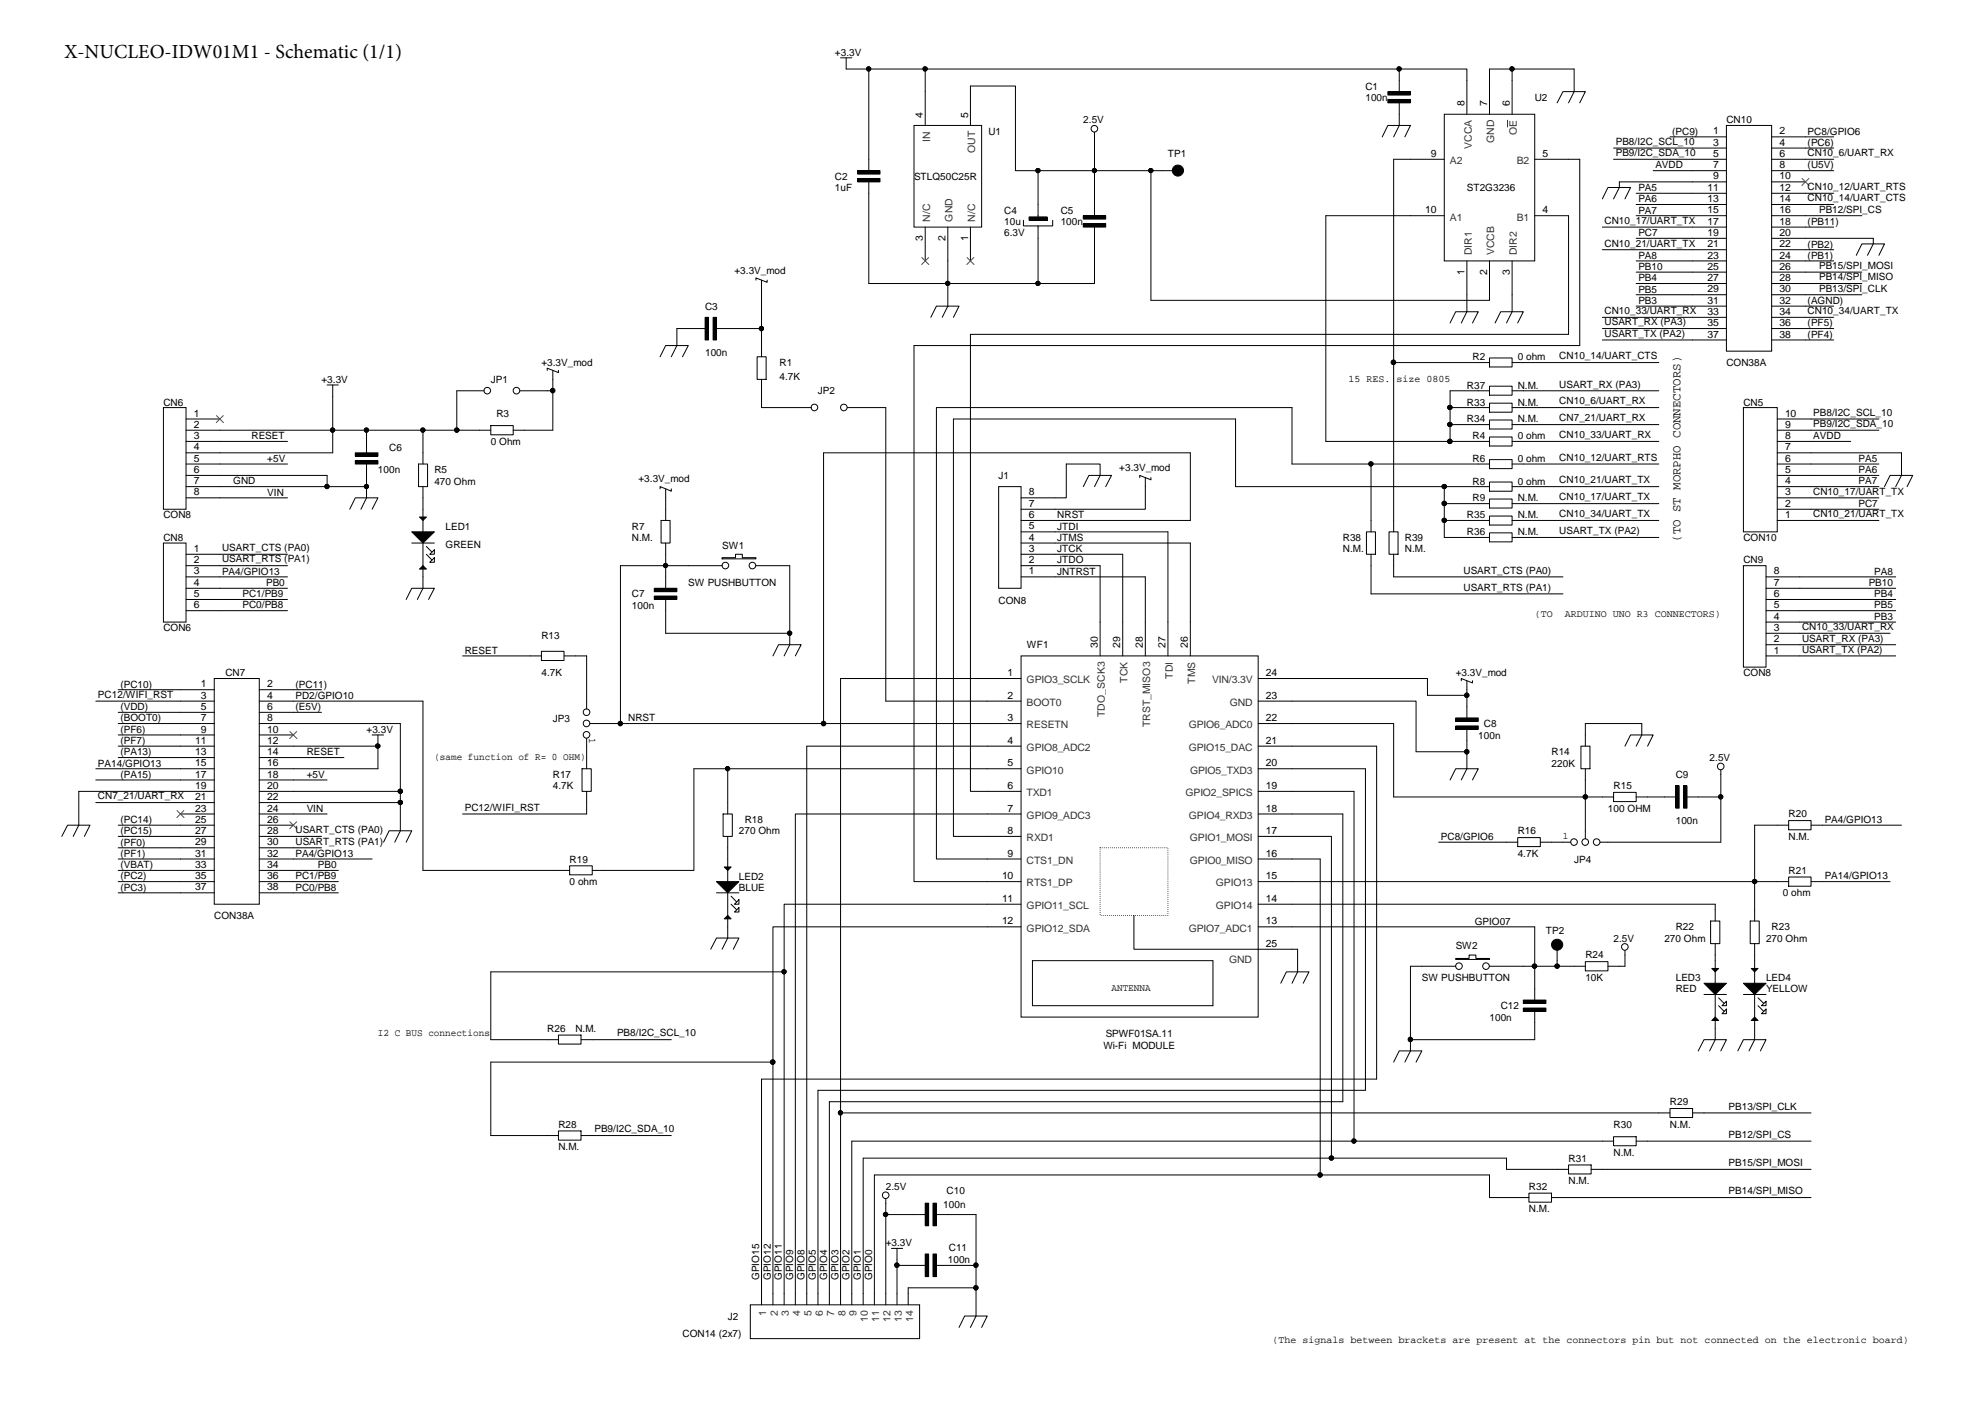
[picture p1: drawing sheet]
<svg xmlns="http://www.w3.org/2000/svg" width="420mm" height="297mm" viewBox="0 0 420 297" stroke-linecap="round" stroke-linejoin="round" font-family="sans-serif">
<g fill="none" stroke="#000" stroke-width=".21">
<path d="M177.8 12.2h2.4M179 12.2v2.4M195.7 19.4v7.1M205.3 19.4v7.1M293.6 19.4h4.8v.7h-4.8zM296 17v2.4M333 19.4l-1.2 2.4M193.4 26.5h14.3v21.5h-14.3zM231.6 28v1M292.4 29l1.2-2.5h4.8l-1.2 2.5M293.6 21h4.8v.8h-4.8zM296 26.5l-1.2 2.5"/>
<path d="M296 21.8v2.4M329.4 21.8l1.3-2.4h4.7l-1.2 2.4M342.6 39.7l-1.2 2.4M358.1 29h7.1M358.1 31.3h7.1M358.1 33.7h7.1M358.1 36.1h7.1M358.1 38.5h7.1M365.2 26.5h9.6v47.8h-9.6zM374.8 29h7.2M374.8 31.3h7.2M374.8 33.7h7.2"/>
<path d="M374.8 36.1h7.2M374.8 38.5h7.2M159.9 59.3v-.5l2.4 .9v-.4M161.1 59.3v1.9M195.7 48v7.2M200.5 48v7.2M205.3 48v7.2M339 42.1l1.2-2.4h4.8l-1.2 2.4M358.1 40.9h7.1M358.1 43.3h7.1M358.1 45.6h7.1M358.1 48h7.1"/>
<path d="M358.1 50.4h7.1M358.1 52.8h7.1M358.1 55.2h7.1M358.1 57.6h7.1M358.1 60h7.1M374.8 40.9h7.2M374.8 43.3h7.2M374.8 45.6h7.2M374.8 48h7.2M374.8 50.4h7.2M374.8 52.8h7.2M374.8 55.2h7.2"/>
<path d="M374.8 57.6h7.2M374.8 60h7.2M392.7 54l1.2-2.4h4.8l-1.2 2.4M396.3 51.6l-1.2 2.4M115.8 78.4v-.5l2.3 .9v-.4M117 78.4v1.9M139.6 75.5l1.2-2.4h4.8l-1.2 2.4M143.2 73.1l-1.2 2.4M196.9 67.1l1.2-2.3h4.8l-1.2 2.3M200.5 64.8l-1.2 2.3M306.8 68.3l1.2-2.3h4.7l-1.2 2.3M310.3 66l-1.2 2.3"/>
<path d="M312.7 76.7h2.4M315.1 75.7h4.8v1.9h-4.8zM316.3 68.3l1.2-2.3h4.8l-1.2 2.3M319.9 66l-1.2 2.3M319.9 76.7h2.4M358.1 62.4h7.1M358.1 64.8h7.1M358.1 67.1h7.1M358.1 69.5h7.1M358.1 71.9h7.1M374.8 62.4h7.2M374.8 64.8h7.2"/>
<path d="M374.8 67.1h7.2M374.8 69.5h7.2M374.8 71.9h7.2M69.2 81.4h2.4M70.4 81.4v2.5M75.2 97.5h4.8v.7h-4.8zM75.2 95.8h4.8v.7h-4.8zM77.5 93.4v2.4M77.5 98.2v2.4M101.4 91h2.4M103.8 90h4.8v2h-4.8zM108.6 91h2.4"/>
<path d="M312.7 93.4h2.4M312.7 98.2h2.4M315.1 92.5h4.8v1.9h-4.8zM315.1 97.2h4.8v1.9h-4.8zM319.9 93.4h2.4M319.9 98.2h2.4M368.8 86.2h7.2v26.3h-7.2zM376 98.2h7.1M376 95.8h7.1M376 93.4h7.1M376 91h7.1M376 88.6h7.1"/>
<path d="M34.6 114.9h4.8v16.7h-4.8zM39.4 117.3h7.1M39.4 119.7h7.1M74 107.7l1.2-2.4h4.8l-1.3 2.4M77.5 105.3l-1.1 2.4M87.1 112.5h4.8l-2.4 2.4zM87.1 114.9h4.8M88.8 109.4h1.4l-.7 .7zM89.5 114.9v7.1M89.5 107.7v4.8M90.2 115.6l1.2 1.2M90.2 117.3l1.2 1.2"/>
<path d="M90.9 117.3l1-1v1zM91.9 118v1h-1zM139.6 103.4v-.4l2.4 .9v-.5M139.9 110.1h1.9v4.8h-1.9zM140.8 103.4v1.9M140.8 107.7v2.4M140.8 114.9v2.4M145.6 119.7h7.2M152.8 118h2.8v-.7h1.4v.7h2.9v.2h-7.1zM159.9 119.7h7.2M229.2 103l1.2-2.4h4.8l-1.3 2.4M232.7 100.6l-1.1 2.4"/>
<path d="M241.1 101v-.4l2.4 .9v-.5M242.3 101v2M289.1 112.5h1.9v4.8h-1.9zM290.1 117.3v2.4M290.1 110.1v2.4M293.9 112.5h1.9v4.8h-1.9zM294.8 117.3v2.4M294.8 110.1v2.4M312.7 106.6h2.4M312.7 103h2.4M312.7 113.7h2.4M312.7 110.1h2.4"/>
<path d="M315.1 105.6h4.8v1.9h-4.8zM315.1 102h4.8v1.9h-4.8zM315.1 112.7h4.8v1.9h-4.8zM315.1 109.2h4.8v1.9h-4.8zM319.9 106.6h2.4M319.9 103h2.4M319.9 113.7h2.4M319.9 110.1h2.4M376 110.1h7.1M376 107.7h7.1M376 105.3h7.1M376 103h7.1"/>
<path d="M376 100.6h7.1M398.7 103l1.2-2.4h4.8l-1.2 2.4M402.3 100.6l-1.2 2.4M39.4 122h7.1M39.4 124.5h7.1M39.4 126.8h7.1M39.4 129.2h7.1M85.9 126.8l1.2-2.3h4.8l-1.2 2.3M88.8 120.4l.7-.7 .7 .7zM89.5 124.5l-1.2 2.3M112.2 138.8h2.3M114.5 137.8h4.8v1.9h-4.8z"/>
<path d="M119.3 138.8h2.4M138.4 126.1h4.8v.7h-4.8zM138.4 124.5h4.8v.7h-4.8zM140.8 122v2.5M140.8 126.8v2.4M163.5 138.8l1.2-2.4h4.8l-1.2 2.4M167.1 136.4l-1.2 2.4M78.7 155.5h2.4M80 155.5v2.4M124.1 156.2v1.7M124.1 148.3v1.7M124.1 157.9h.1"/>
<path d="M124.1 148.3h.1M124.8 153.1h1.7M126.5 153.1h.1M309.1 144v-.4l2.4 .9v-.5M310.3 144v1.9M343.8 157.9l1.2-2.4h4.7l-1.1 2.4M347.3 155.5l-1.2 2.4M13.1 177l1.2-2.4h4.7l-1.1 2.4M16.7 174.6l-1.2 2.4M81.1 178.2l1.2-2.4h4.8l-1.2 2.4M84.7 175.8l-1.2 2.4M123.1 162.6h2v4.8h-2z"/>
<path d="M124.1 160.3v2.3M124.1 167.4v2.4M306.8 165l1.2-2.4h4.7l-1.2 2.4M310.3 162.6l-1.2 2.4M318.7 178.2h2.4M321.1 177.2h4.8v1.9h-4.8zM325.9 178.2h2.3M364.1 162.9v.9M154 198.5l-1.2 2.3M361.9 194.9h1.9v4.7h-1.9zM362.9 192.5v2.4M362.9 199.6v2.5"/>
<path d="M370.3 194.9h1.9v4.7h-1.9zM371.2 192.5v2.4M371.2 199.6v2.5M115.8 220h2.3M118.1 219h4.8v1.9h-4.8zM122.9 220h2.4M150.4 200.8l1.2-2.3h4.7l-1.2 2.3M271 208l1.1-2.4h4.8l-1.2 2.4M274.5 205.6l-1.2 2.4M300.8 204.4h7.2M308 202.8h2.8v-.7h1.4v.7h2.9v.2h-7.1zM315.1 204.4h7.2"/>
<path d="M322.3 213.3h4.8v.7h-4.8zM322.3 211.6h4.8v.7h-4.8zM324.7 209.2v2.4M324.7 214v2.4M329.4 200.8v2.4M329.4 203.2h.1M333 204.4h2.4M335.4 203.5h4.8v1.9h-4.8zM340.2 204.4h2.4M343.8 201.1v1M362.9 220l-1.2 2.3M368.8 208h4.8l-2.4 2.4z"/>
<path d="M368.8 210.4h4.8M370.5 215.9l.7-.7 .7 .7zM370.5 204.9h1.4l-.7 .7zM371.2 210.4v7.2M371.2 203.2v4.8M371.2 220l-1.2 2.3M371.9 211.1l1.3 1.2M371.9 212.8l1.3 1.2M372.6 212.8l1-1v1zM373.6 213.5v1h-1zM294.8 224.7l1.2-2.4h4.8l-1.2 2.4M298.4 222.3l-1.2 2.4"/>
<path d="M350.9 235.5h2.4M353.3 234.5h4.8v1.9h-4.8zM358.1 235.5h2.4M359.3 222.3l1.2-2.3h4.7l-1.1 2.3M367.7 222.3l1.1-2.3h4.8l-1.2 2.3M187.4 253.6v1M329.4 247.4h2.4M331.8 246.5h4.8v1.9h-4.8zM336.6 247.4h2.4M339 241.4h2.4M341.4 240.5h4.7v1.9h-4.7zM346.1 241.4h2.5"/>
<path d="M188.6 264.1h2.4M189.8 264.1v2.4M206.5 278.4l-1.2 2.4M202.9 280.8l1.2-2.4h4.8l-1.2 2.4"/>
<circle cx="231.5" cy="27.2" r=".7"/>
<circle cx="153.5" cy="119.6" r=".7"/>
<circle cx="159.2" cy="119.6" r=".7"/>
<circle cx="124.1" cy="153" r=".7"/>
<circle cx="124.1" cy="150.7" r=".7"/>
<circle cx="124.1" cy="155.5" r=".7"/>
<circle cx="364" cy="162.2" r=".7"/>
<circle cx="329.4" cy="199.9" r="1.18"/>
<circle cx="308.7" cy="204.4" r=".7"/>
<circle cx="314.4" cy="204.4" r=".7"/>
<circle cx="343.8" cy="200.3" r=".7"/>
<circle cx="187.4" cy="252.9" r=".7"/>
</g>
<g fill="#000">
<path d="M88.8 120.4l.7-.7 .7 .7zM88.8 109.4h1.4l-.7 .7zM87.1 112.5h4.8l-2.4 2.4zM370.5 215.9l.7-.7 .7 .7zM370.5 204.9h1.4l-.7 .7zM368.8 208h4.8l-2.4 2.4z"/>
<path d="M293.6 19.4h4.8v.7h-4.8z" fill-rule="evenodd"/>
<path d="M293.6 21h4.8v.8h-4.8z" fill-rule="evenodd"/>
<path d="M75.2 97.5h4.8v.7h-4.8z" fill-rule="evenodd"/>
<path d="M75.2 95.8h4.8v.7h-4.8z" fill-rule="evenodd"/>
<path d="M138.4 126.1h4.8v.7h-4.8z" fill-rule="evenodd"/>
<path d="M138.4 124.5h4.8v.7h-4.8z" fill-rule="evenodd"/>
<path d="M322.3 213.3h4.8v.7h-4.8z" fill-rule="evenodd"/>
<path d="M322.3 211.6h4.8v.7h-4.8z" fill-rule="evenodd"/>
<circle cx="329.4" cy="199.9" r="1.18"/>
</g>
<path d="M381.2 37.8l1.5 1.4M382.7 37.8l-1.5 1.4M195 54.5l1.5 1.5M196.5 54.5l-1.5 1.5M204.6 54.5l1.5 1.5M206 54.5l-1.5 1.5" fill="none" stroke="#4c4c4c" stroke-width=".21"/>
<circle cx="178.5" cy="86.2" r=".7" fill="#fff"/>
<g fill="none" stroke="#000" stroke-width=".21">
<path d="M179.3 86.2h5.7"/>
<circle cx="178.5" cy="86.2" r=".7"/>
</g>
<circle cx="172.3" cy="86.2" r=".7" fill="#fff"/>
<g fill="none" stroke="#000" stroke-width=".21">
<path d="M310.3 17v7.2M315.1 17v7.2M319.9 17v7.2M181.4 37.8h4.8v.7h-4.8zM181.4 36.1h4.8v.7h-4.8zM183.8 33.7v2.4M183.8 38.5v2.4M245.9 36.1h2.4M245.9 36.1h.1M298.4 33.7h7.2M305.6 24.2h19.1v31h-19.1zM324.7 33.7h7.1"/>
<path d="M216.5 46.6v1.2h6.2v-1.2M217.7 45.9h3.8v.7h-3.8zM219.6 48h.1M219.6 43.3v2.6M219.6 47.8v.2M219.6 48v2.4M229.2 47.3h4.7v.7h-4.7zM229.2 45.6h4.7v.8h-4.7zM231.6 43.3v2.3M231.6 48v2.4M298.4 45.6h7.2M310.3 55.2v7.2"/>
<path d="M315.1 55.2v7.2M319.9 55.2v7.2M324.7 45.6h7.1M34.6 86.2h4.8v21.5h-4.8zM39.4 88.6h7.1M39.4 91h7.1M39.4 93.4h7.1M39.4 95.8h7.1M39.4 98.2h7.1M165.9 86.2h5.7M312.7 82.7h2.4M312.7 86.2h2.4"/>
<path d="M315.1 81.7h4.8v1.9h-4.8zM315.1 85.3h4.8v1.9h-4.8zM319.9 82.7h2.4M319.9 86.2h2.4M39.4 100.6h7.1M39.4 103h7.1M39.4 105.3h7.1M216 138.8h50.2v76.4h-50.2zM232.7 131.6v7.2M237.5 131.6v7.2M242.3 131.6v7.2M247.1 131.6v7.2"/>
<path d="M251.8 131.6v7.2M38.2 145.9h7.1M38.2 148.3h7.1M38.2 150.7h7.1M38.2 153.1h7.1M38.2 155.5h7.1M38.2 157.9h7.1M45.3 143.6h9.6v47.7h-9.6zM54.9 145.9h7.1M54.9 148.3h7.1M54.9 150.7h7.1M54.9 153.1h7.1"/>
<path d="M54.9 155.5h7.1M54.9 157.9h7.1M208.9 157.9h7.1M208.9 153.1h7.1M208.9 148.3h7.1M208.9 143.6h7.1M266.2 157.9h7.1M266.2 153.1h7.1M266.2 143.6h7.1M266.2 148.3h7.1M38.2 160.3h7.1M38.2 162.6h7.1"/>
<path d="M38.2 165h7.1M38.2 167.4h7.1M38.2 169.8h7.1M38.2 172.2h7.1M38.2 174.6h7.1M38.2 177h7.1M38.2 179.4h7.1M54.9 160.3h7.1M54.9 162.6h7.1M54.9 165h7.1M54.9 167.4h7.1M54.9 169.8h7.1"/>
<path d="M54.9 172.2h7.1M54.9 174.6h7.1M54.9 177h7.1M54.9 179.4h7.1M208.9 172.2h7.1M208.9 162.6h7.1M208.9 167.4h7.1M208.9 177h7.1M266.2 167.4h7.1M266.2 177h7.1M266.2 172.2h7.1M266.2 162.6h7.1"/>
<path d="M330.7 178.2h1.6M330.7 178.2h.1M335.4 175.8v1.7M335.4 175.8h.1M338.5 178.2h1.7M339 168.6h2.4M340.2 178.2h.1M341.4 167.6h4.7v2h-4.7zM346.1 168.6h2.5M376 174.6h2.4M378.4 173.6h4.7v2h-4.7zM383.1 174.6h2.5"/>
<path d="M38.2 181.7h7.1M38.2 184.1h7.1M38.2 186.5h7.1M38.2 188.9h7.1M54.9 181.7h7.1M54.9 184.1h7.1M54.9 186.5h7.1M54.9 188.9h7.1M151.6 186.5h4.7l-2.3 2.4zM151.6 188.9h4.7M153.2 194.4l.8-.7 .7 .7zM153.2 183.4h1.5l-.7 .7z"/>
<path d="M154 188.9v7.2M154 181.7v4.8M154.7 189.6l1.2 1.2M154.7 191.3l1.2 1.2M156.3 190.3v1h-.9zM156.3 192v1h-.9zM208.9 181.7h7.1M208.9 186.5h7.1M208.9 191.3h7.1M208.9 196.1h7.1M239.9 193.7v7.1h33.4M266.2 181.7h7.1"/>
<path d="M266.2 186.5h7.1M266.2 191.3h7.1M266.2 196.1h7.1M376 186.5h2.4M378.4 185.5h4.7v2h-4.7zM383.1 186.5h2.5M218.4 203.2h38.2v9.6h-38.2zM193.4 257h2.3M195.7 254.6h.8v4.7h-.8zM197.4 254.6h.7v4.7h-.7zM198.1 257h2.4M158.7 276.1h35.9v7.1h-35.9z"/>
<path d="M161.1 273.7v2.4M163.5 273.7v2.4M165.9 273.7v2.4M168.3 273.7v2.4M170.7 273.7v2.4M173 273.7v2.4M175.5 273.7v2.4M177.8 273.7v2.4M180.2 273.7v2.4M182.6 273.7v2.4M185 273.7v2.4M187.4 273.7v2.4"/>
<path d="M189.8 273.7v2.4M192.1 273.7v2.4"/>
<circle cx="249.2" cy="36.1" r="1.18"/>
<circle cx="172.3" cy="86.2" r=".7"/>
<circle cx="333" cy="178.2" r=".7"/>
<circle cx="335.4" cy="178.2" r=".7"/>
<circle cx="337.8" cy="178.2" r=".7"/>
</g>
<g fill="#000">
<path d="M153.2 194.4l.8-.7 .7 .7zM153.2 183.4h1.5l-.7 .7zM151.6 186.5h4.7l-2.3 2.4z"/>
<path d="M181.4 37.8h4.8v.7h-4.8z" fill-rule="evenodd"/>
<path d="M181.4 36.1h4.8v.7h-4.8z" fill-rule="evenodd"/>
<path d="M217.7 45.9h3.8v.7h-3.8z" fill-rule="evenodd"/>
<path d="M229.2 47.3h4.7v.7h-4.7z" fill-rule="evenodd"/>
<path d="M229.2 45.6h4.7v.8h-4.7z" fill-rule="evenodd"/>
<path d="M195.7 254.6h.8v4.7h-.8z" fill-rule="evenodd"/>
<path d="M197.4 254.6h.7v4.7h-.7z" fill-rule="evenodd"/>
<circle cx="249.2" cy="36.1" r="1.18"/>
</g>
<path d="M318.9 25.4v1.5" fill="none" stroke="#333" stroke-width=".21"/>
<path d="M45.8 87.9l1.5 1.5M47.2 87.9l-1.4 1.5M61.3 154.8l1.5 1.5M62.8 154.8l-1.5 1.5M37.5 171.5l1.4 1.5M38.9 171.5l-1.5 1.5M61.3 173.9l1.5 1.4M62.8 173.9l-1.5 1.4" fill="none" stroke="#4c4c4c" stroke-width=".21"/>
<path d="M232.7 179.4h14.4v14.3h-14.4z" fill="none" stroke="#000" stroke-width=".21" stroke-dasharray="0 .4"/>
<circle cx="103.1" cy="82.6" r=".7" fill="#fff"/>
<g fill="none" stroke="#000" stroke-width=".21">
<path d="M96.6 82.7h5.8"/>
<circle cx="103.1" cy="82.6" r=".7"/>
</g>
<circle cx="109.3" cy="82.6" r=".7" fill="#fff"/>
<g fill="none" stroke="#000" stroke-width=".21">
<path d="M179 14.6h4.8M183.8 14.6h11.9v4.8M183.8 14.6v19.1M195.7 14.6h100.3M205.3 19.4v-1.2h9.5v17.9h4.8M296 14.6h14.3v2.4M296 14.6v2.4M319.9 14.6v2.4M319.9 14.6h-4.8v2.4M319.9 14.6h13.1v4.8M219.6 36.1v7.2M219.6 36.1h12"/>
<path d="M231.6 36.1h11.9M231.6 36.1v7.2M231.6 29v7.1M243.5 36.1v27.4h71.6v-1.1M243.5 36.1h2.4M296 24.2v2.3M298.4 33.7h-3.6v43M331.8 33.7h2.4v39.4h-140.8v113.4h15.5M341.4 31.3h16.7M341.4 33.7h16.7M349.7 36.1h8.4M353.3 29h4.8"/>
<path d="M358.1 38.5h-15.5v1.2M382 29h5.9M382 31.3h5.9M382 33.7h5.9M382 36.1h5.9M183.8 40.9v19.1h16.7M200.5 60h19.1M200.5 60v4.8M200.5 55.2v4.8M219.6 50.4v9.6M231.6 50.4v9.6h-12M298.4 45.6h-17.9v47.8h26.3"/>
<path d="M331.8 45.6v25.1h-126.5v96.7h3.6M339 48h19.1M339 52.8h19.1M346.1 57.6h12M346.1 40.9h12M346.1 43.3h12M346.1 45.6h12M346.1 50.4h12M346.1 55.2h12M346.1 60h12M382 57.6h11.9M382 60h11.9"/>
<path d="M382 45.6h11.9M382 48h5.9M382 40.9h5.9M382 43.3h5.9M382 52.8h5.9M382 55.2h5.9M382 50.4h14.3v1.2M149.2 67.1h.7v4.8h-.7zM149.2 69.5h-6v3.6M150.9 67.1h.7v4.8h-.7zM151.6 69.5h9.5M160.2 75.5h1.9v4.8h-1.9z"/>
<path d="M161.1 69.5v6M161.1 61.2v8.3M294.8 76.7v33.4M294.8 76.7h17.9M310.3 62.4v3.6M319.9 62.4v3.6M322.3 76.7h28.6M339 67.1h19.1M339 69.5h19.1M339 71.9h19.1M346.1 62.4h12M346.1 64.8h12"/>
<path d="M382 62.4h11.9M382 64.8h5.9M382 67.1h5.9M382 69.5h5.9M382 71.9h5.9M46.5 93.4h14.3M46.5 98.2h14.3M46.5 91h23.9M70.4 91h7.1v2.4M70.4 91v4.8h-23.9M70.4 83.9v7.1M77.5 91h12v7.2"/>
<path d="M88.5 98.2h2v4.8h-2zM89.5 91h7.1M96.6 91h4.8M96.6 82.7v8.3M110 82.7h7M117 82.7v8.3h-6M117 80.3v2.4M161.1 80.3v5.9h4.8M185 86.2h2.4v62.1h21.5M290.1 98.2h22.6M306.8 86.2v3.6h8.3M306.8 93.4h5.9"/>
<path d="M306.8 86.2h5.9M306.8 89.8v3.6M312.7 82.7h-5.9v3.5M315.1 88.9h4.8v1.9h-4.8zM319.9 89.8h31M322.3 82.7h28.6M322.3 98.2h28.6M322.3 93.4h28.6M322.3 86.2h28.6M383.1 95.8h19.2v4.8M383.1 98.2h14.4M383.1 93.4h8.4"/>
<path d="M383.1 88.6h14.4M383.1 91h14.4M46.5 105.3h14.3M46.5 117.3h14.3M46.5 119.7h14.3M46.5 103h22.7M46.5 100.6h22.7v2.4M69.2 103h8.3M77.5 100.6v2.4M77.5 103v2.3M89.5 103v4.7M140.8 119.7h4.8"/>
<path d="M140.8 117.3v2.4M140.8 105.3v2.4M140.8 119.7h-9.5v33.4M140.8 119.7v2.3M167.1 119.7v14.3M211.3 103h4.7v21.5h-4.7zM216 119.7h16.7v11.9M216 117.3h21.5v14.3M216 114.9h35.8v16.7M216 112.5h31.1v19.1M216 110.1h35.8v-14.3h-77.6v57.3M232.7 100.6v-2.4h-7.1v7.1h-9.6"/>
<path d="M242.3 103v4.7h-26.3M290.1 110.1v-11.9h-16.8v-12h-75.2v95.5h10.8M290.1 119.7v5.9h40.6M294.8 119.7v2.3h35.9M305.6 103h-44.2v-14.4h-59.7v88.4h7.2M305.6 103h7.1M305.6 106.6h7.1M305.6 110.1h7.1M305.6 110.1v3.6h7.1M305.6 103v3.6M305.6 106.6v3.5M322.3 103h28.6"/>
<path d="M322.3 106.6h28.6M322.3 110.1h28.6M322.3 113.7h28.6M368.8 119.7h4.8v21.4h-4.8zM383.1 100.6h14.4M383.1 103h14.4M383.1 105.3h14.4M383.1 107.7h14.4M383.1 110.1h14.4M46.5 122h14.3M46.5 124.5h14.3M46.5 126.8h14.3"/>
<path d="M46.5 129.2h14.3M89.5 122v2.5M97.9 138.8h14.3M121.7 138.8h2.4v9.5M140.8 129.2v4.8h26.3M167.1 134v2.4M216 122h26.3v9.6M373.6 138.8h27.5M373.6 136.4h27.5M373.6 134h26.3M373.6 131.6h27.5M373.6 129.2h27.5"/>
<path d="M373.6 126.8h27.5M373.6 124.5h27.5M373.6 122h27.5M20.3 148.3h17.9M25 145.9h13.2M25 150.7h13.2M25 153.1h13.2M25 155.5h13.2M25 157.9h13.2M62 148.3h27.5v35.8h31M62 153.1h22.7v16.7M62 145.9h6"/>
<path d="M62 157.9h18v4.7h-18M62 150.7h6M124.1 157.9v2.4M126.5 153.1h4.8M131.3 153.1h42.9M174.2 153.1h34.7M208.9 143.6h-31.1v91.9M208.9 157.9h-38.2v115.8M273.3 148.3h26.3v10.7h10.7M273.3 143.6h28.7v3.5h8.3M273.3 157.9h17.9v70.4h-130.1v45.4M273.3 153.1h21.5v15.5h40.6"/>
<path d="M308 153.6h4.7v.7h-4.7zM308 151.9h4.7v.7h-4.7zM310.3 147.1v4.8M310.3 154.3v4.7M310.3 159v3.6M310.3 145.9v1.2M334.5 157.9h1.9v4.7h-1.9zM347.3 155.5v-2.4h-11.9v4.8M20.3 165h17.9M20.3 162.6h17.9M20.3 169.8h17.9M25 160.3h13.2"/>
<path d="M25 174.6h13.2M25 177h13.2M25 179.4h13.2M38.2 167.4h-21.5v7.2M62 167.4h22.7M62 169.8h22.7v6M62 165h7.2M62 172.2h7.2M62 177h6M62 179.4h6M62 160.3h10.8M124.1 169.8v2.4h-26.2"/>
<path d="M153 172.2h1.9v4.8h-1.9zM154 162.6h-7.2v21.6l-21.5-.1M154 162.6v9.6M154 177v4.7M154 162.6h54.9M208.9 172.2h-40.6v101.5M273.3 177h8.4v68M273.3 172.2h10.8v60.9h-108.6v40.6M273.3 162.6h15.6v68.1h-115.9v43M273.3 167.4h13.2v74M304.4 178.2h14.3M328.2 178.2h2.5"/>
<path d="M335.4 162.6v6M335.4 168.6v7.2M335.4 168.6h3.6M348.6 168.6h5.9M354.5 166.2h.7v4.8h-.7zM356.2 166.2h.7v4.8h-.7zM356.9 168.6h7.2M364.1 168.6v9.6h-23.9M364.1 163.8v4.8M376 174.6h-4.8v11.9M385.6 174.6h16.7M25 181.7h13.2"/>
<path d="M25 184.1h13.2M25 186.5h13.2M25 188.9h13.2M62 181.7h16.7M62 184.1h9.6M62 186.5h9.6M62 188.9h9.6M120.5 183.2h4.8v1.9h-4.8zM154 196.1v2.4M208.9 191.3h-43v14.3M208.9 196.1h-45.4v28.6M273.3 196.1h51.4v8.3"/>
<path d="M273.3 186.5h97.9M273.3 181.7h6v66.9M273.3 191.3h89.6v1.2M371.2 186.5h4.8M371.2 186.5v6M385.6 186.5h14.3M125.3 220h16.7M165.9 205.6v68.1M165.9 205.6h-62.1v14.4h12M273.3 200.8h1.2v4.8M298.4 220v2.3M300.8 204.4h-2.4v15.6"/>
<path d="M322.3 204.4h2.4M324.7 204.4v4.8M324.7 216.4v3.6h-26.3M324.7 204.4h4.7M329.4 203.2v1.2M329.4 204.4h3.6M343.8 202.1v2.3h-1.2M360.5 208h4.7l-2.3 2.4zM360.5 210.4h4.7M362.2 204.9h1.4l-.7 .7zM362.9 215.2l.7 .7h-1.4zM362.9 210.4v9.6"/>
<path d="M362.9 202.1v5.9M363.6 211.1l1.2 1.2M363.6 212.8l1.2 1.2M365.2 211.8v1h-.9zM365.2 213.5v1h-.9zM371.2 217.6v2.4M371.2 202.1v1.1M118.1 239.3h4.8v1.9h-4.8zM163.5 224.7v49M163.5 224.7h-59.7v15.5h14.3M177.8 235.5v38.2M177.8 235.5h173.1"/>
<path d="M360.5 235.5h22.6M122.9 240.2h19.1M187.4 257v16.7M187.4 254.6v2.4M187.4 257h6M200.5 257h6v10.7M279.3 248.6h-94.3v25.1M279.3 248.6h35.8v4.8h8.4M281.7 245h-99.1v28.7M281.7 245h37v2.4h10.7M286.5 241.4h52.5M286.5 241.4h-106.3v32.3"/>
<path d="M323.5 252.4h4.7v1.9h-4.7zM328.2 253.4h54.9M339 247.4h44.1M348.6 241.4h34.5M189.8 267.7v6M189.8 266.5v1.2h5.9M195.7 265.3h.8v4.8h-.8zM197.4 265.3h.7v4.8h-.7zM198.1 267.7h8.4M206.5 272.5v5.9M206.5 272.5h-14.4v1.2M206.5 267.7v4.8"/>
<circle cx="183.8" cy="14.6" r=".45"/>
<circle cx="195.7" cy="14.6" r=".45"/>
<circle cx="296" cy="14.6" r=".45"/>
<circle cx="319.9" cy="14.6" r=".45"/>
<circle cx="219.6" cy="36.1" r=".45"/>
<circle cx="231.5" cy="36.1" r=".45"/>
<circle cx="243.5" cy="36.1" r=".45"/>
<circle cx="200.5" cy="60" r=".45"/>
<circle cx="219.6" cy="60" r=".45"/>
<circle cx="161.1" cy="69.5" r=".46"/>
<circle cx="294.8" cy="76.7" r=".47"/>
<circle cx="70.4" cy="91" r=".45"/>
<circle cx="77.5" cy="91" r=".45"/>
<circle cx="89.5" cy="91" r=".45"/>
<circle cx="96.6" cy="91" r=".46"/>
<circle cx="109.3" cy="82.6" r=".7"/>
<circle cx="116.9" cy="82.6" r=".46"/>
<circle cx="290" cy="98.1" r=".45"/>
<circle cx="306.7" cy="93.4" r=".47"/>
<circle cx="306.7" cy="86.2" r=".46"/>
<circle cx="306.7" cy="89.8" r=".46"/>
<circle cx="69.2" cy="102.9" r=".45"/>
<circle cx="77.5" cy="102.9" r=".45"/>
<circle cx="140.8" cy="119.6" r=".45"/>
<circle cx="305.5" cy="106.5" r=".47"/>
<circle cx="305.6" cy="110.1" r=".46"/>
<circle cx="305.6" cy="102.9" r=".46"/>
<circle cx="167" cy="134" r=".45"/>
<circle cx="79.9" cy="157.8" r=".46"/>
<circle cx="131.2" cy="153.1" r=".46"/>
<circle cx="174.2" cy="153.1" r=".47"/>
<circle cx="310.3" cy="159" r=".46"/>
<circle cx="310.3" cy="147.1" r=".46"/>
<circle cx="84.7" cy="169.8" r=".46"/>
<circle cx="84.7" cy="167.4" r=".46"/>
<circle cx="153.9" cy="162.6" r=".45"/>
<circle cx="335.4" cy="168.6" r=".46"/>
<circle cx="364" cy="168.6" r=".45"/>
<circle cx="371.2" cy="186.5" r=".46"/>
<circle cx="165.9" cy="205.6" r=".45"/>
<circle cx="298.4" cy="219.9" r=".46"/>
<circle cx="324.6" cy="204.4" r=".46"/>
<circle cx="329.4" cy="204.4" r=".46"/>
<circle cx="163.5" cy="224.7" r=".47"/>
<circle cx="177.8" cy="235.4" r=".45"/>
<circle cx="187.4" cy="256.9" r=".46"/>
<circle cx="279.3" cy="248.6" r=".46"/>
<circle cx="281.7" cy="245" r=".46"/>
<circle cx="286.4" cy="241.4" r=".45"/>
<circle cx="189.7" cy="267.7" r=".46"/>
<circle cx="206.4" cy="272.5" r=".46"/>
<circle cx="206.4" cy="267.7" r=".46"/>
</g>
<g fill="#000">
<path d="M362.9 215.2l.7 .7h-1.4zM362.2 204.9h1.4l-.7 .7zM360.5 208h4.7l-2.3 2.4z"/>
<path d="M149.2 67.1h.7v4.8h-.7z" fill-rule="evenodd"/>
<path d="M150.9 67.1h.7v4.8h-.7z" fill-rule="evenodd"/>
<path d="M308 153.6h4.7v.7h-4.7z" fill-rule="evenodd"/>
<path d="M308 151.9h4.7v.7h-4.7z" fill-rule="evenodd"/>
<path d="M354.5 166.2h.7v4.8h-.7z" fill-rule="evenodd"/>
<path d="M356.2 166.2h.7v4.8h-.7z" fill-rule="evenodd"/>
<path d="M195.7 265.3h.8v4.8h-.8z" fill-rule="evenodd"/>
<path d="M197.4 265.3h.7v4.8h-.7z" fill-rule="evenodd"/>
<circle cx="183.8" cy="14.6" r=".45"/>
<circle cx="195.7" cy="14.6" r=".45"/>
<circle cx="296" cy="14.6" r=".45"/>
<circle cx="319.9" cy="14.6" r=".45"/>
<circle cx="219.6" cy="36.1" r=".45"/>
<circle cx="231.5" cy="36.1" r=".45"/>
<circle cx="243.5" cy="36.1" r=".45"/>
<circle cx="200.5" cy="60" r=".45"/>
<circle cx="219.6" cy="60" r=".45"/>
<circle cx="161.1" cy="69.5" r=".46"/>
<circle cx="294.8" cy="76.7" r=".47"/>
<circle cx="70.4" cy="91" r=".45"/>
<circle cx="77.5" cy="91" r=".45"/>
<circle cx="89.5" cy="91" r=".45"/>
<circle cx="96.6" cy="91" r=".46"/>
<circle cx="116.9" cy="82.6" r=".46"/>
<circle cx="290" cy="98.1" r=".45"/>
<circle cx="306.7" cy="93.4" r=".47"/>
<circle cx="306.7" cy="86.2" r=".46"/>
<circle cx="306.7" cy="89.8" r=".46"/>
<circle cx="69.2" cy="102.9" r=".45"/>
<circle cx="77.5" cy="102.9" r=".45"/>
<circle cx="140.8" cy="119.6" r=".45"/>
<circle cx="305.5" cy="106.5" r=".47"/>
<circle cx="305.6" cy="110.1" r=".46"/>
<circle cx="305.6" cy="102.9" r=".46"/>
<circle cx="167" cy="134" r=".45"/>
<circle cx="79.9" cy="157.8" r=".46"/>
<circle cx="131.2" cy="153.1" r=".46"/>
<circle cx="174.2" cy="153.1" r=".47"/>
<circle cx="310.3" cy="159" r=".46"/>
<circle cx="310.3" cy="147.1" r=".46"/>
<circle cx="84.7" cy="169.8" r=".46"/>
<circle cx="84.7" cy="167.4" r=".46"/>
<circle cx="153.9" cy="162.6" r=".45"/>
<circle cx="335.4" cy="168.6" r=".46"/>
<circle cx="364" cy="168.6" r=".45"/>
<circle cx="371.2" cy="186.5" r=".46"/>
<circle cx="165.9" cy="205.6" r=".45"/>
<circle cx="298.4" cy="219.9" r=".46"/>
<circle cx="324.6" cy="204.4" r=".46"/>
<circle cx="329.4" cy="204.4" r=".46"/>
<circle cx="163.5" cy="224.7" r=".47"/>
<circle cx="177.8" cy="235.4" r=".45"/>
<circle cx="187.4" cy="256.9" r=".46"/>
<circle cx="279.3" cy="248.6" r=".46"/>
<circle cx="281.7" cy="245" r=".46"/>
<circle cx="286.4" cy="241.4" r=".45"/>
<circle cx="189.7" cy="267.7" r=".46"/>
<circle cx="206.4" cy="272.5" r=".46"/>
<circle cx="206.4" cy="267.7" r=".46"/>
</g>
<text font-size="4.2" x="13.6" y="12.3">X-NUCLEO-IDW01M1 - Schematic (1/1)</text>
<text font-size="2.6" x="355.5" y="114.6" transform="rotate(-90 355.5 114.6)">(TO ST MORPHO CONNECTORS)</text>
<g font-size="2.2">
<text x="309.8" y="22.5" transform="rotate(-90 309.8 22.5)">8</text>
<text x="314.6" y="22.5" transform="rotate(-90 314.6 22.5)">7</text>
<text x="319.4" y="22.5" transform="rotate(-90 319.4 22.5)">6</text>
<text x="195.2" y="24.9" transform="rotate(-90 195.2 24.9)">4</text>
<text x="204.8" y="24.9" transform="rotate(-90 204.8 24.9)">5</text>
<text x="362.4" y="28.4">1</text>
<text x="376.5" y="28.4">2</text>
<text x="302.7" y="33.2">9</text>
<text x="326.3" y="33.2">5</text>
<text x="362.4" y="30.8">3</text>
<text x="362.4" y="33.2">5</text>
<text x="362.4" y="35.6">7</text>
<text x="376.5" y="30.8">4</text>
<text x="376.5" y="33.2">6</text>
<text x="376.5" y="35.6">8</text>
<text x="361.2" y="40.4">11</text>
<text x="362.4" y="38">9</text>
<text x="376.5" y="38">10</text>
<text x="376.5" y="40.4">12</text>
<text x="301.5" y="45.1">10</text>
<text x="326.3" y="45.1">4</text>
<text x="361.2" y="42.8">13</text>
<text x="361.2" y="45.1">15</text>
<text x="361.2" y="47.5">17</text>
<text x="376.5" y="42.8">14</text>
<text x="376.5" y="45.1">16</text>
<text x="376.5" y="47.5">18</text>
<text x="195.2" y="50.9" transform="rotate(-90 195.2 50.9)">3</text>
<text x="200" y="50.9" transform="rotate(-90 200 50.9)">2</text>
<text x="204.8" y="50.9" transform="rotate(-90 204.8 50.9)">1</text>
<text x="361.2" y="49.9">19</text>
<text x="361.2" y="52.3">21</text>
<text x="376.5" y="49.9">20</text>
<text x="376.5" y="52.3">22</text>
<text x="309.8" y="58.1" transform="rotate(-90 309.8 58.1)">1</text>
<text x="314.6" y="58.1" transform="rotate(-90 314.6 58.1)">2</text>
<text x="319.4" y="58.1" transform="rotate(-90 319.4 58.1)">3</text>
<text x="361.2" y="54.7">23</text>
<text x="361.2" y="57.1">25</text>
<text x="361.2" y="59.5">27</text>
<text x="376.5" y="54.7">24</text>
<text x="376.5" y="57.1">26</text>
<text x="376.5" y="59.5">28</text>
<text x="361.2" y="61.8">29</text>
<text x="361.2" y="64.3">31</text>
<text x="376.5" y="61.8">30</text>
<text x="376.5" y="64.3">32</text>
<text x="361.2" y="66.6">33</text>
<text x="361.2" y="69">35</text>
<text x="361.2" y="71.4">37</text>
<text x="376.5" y="66.6">34</text>
<text x="376.5" y="69">36</text>
<text x="376.5" y="71.4">38</text>
<text x="41" y="88.1">1</text>
<text x="377.6" y="88.1">10</text>
<text x="41" y="90.5">2</text>
<text x="41" y="92.9">3</text>
<text x="41" y="95.3">4</text>
<text x="377.6" y="95.3">7</text>
<text x="377.6" y="92.9">8</text>
<text x="377.6" y="90.5">9</text>
<text x="41" y="97.7">5</text>
<text x="41" y="100.1">6</text>
<text x="377.6" y="100.1">5</text>
<text x="377.6" y="97.7">6</text>
<text x="41" y="102.4">7</text>
<text x="41" y="104.8">8</text>
<text x="217.7" y="107.2">7</text>
<text x="217.7" y="104.8">8</text>
<text x="377.6" y="107.2">2</text>
<text x="377.6" y="104.8">3</text>
<text x="377.6" y="102.4">4</text>
<text x="217.7" y="112">5</text>
<text x="217.7" y="109.6">6</text>
<text x="377.6" y="109.6">1</text>
<text x="41" y="116.8">1</text>
<text x="41" y="119.2">2</text>
<text x="217.7" y="119.2">2</text>
<text x="217.7" y="116.8">3</text>
<text x="217.7" y="114.4">4</text>
<text x="41" y="121.5">3</text>
<text x="41" y="124">4</text>
<text x="217.7" y="121.5">1</text>
<text x="375.3" y="124">7</text>
<text x="375.3" y="121.5">8</text>
<text x="41" y="126.3">5</text>
<text x="41" y="128.7">6</text>
<text x="375.3" y="131.1">4</text>
<text x="375.3" y="128.7">5</text>
<text x="375.3" y="126.3">6</text>
<text x="232.2" y="137.1" transform="rotate(-90 232.2 137.1)">30</text>
<text x="237" y="137.1" transform="rotate(-90 237 137.1)">29</text>
<text x="241.8" y="137.1" transform="rotate(-90 241.8 137.1)">28</text>
<text x="246.6" y="137.1" transform="rotate(-90 246.6 137.1)">27</text>
<text x="251.3" y="137.1" transform="rotate(-90 251.3 137.1)">26</text>
<text x="375.3" y="135.9">2</text>
<text x="375.3" y="133.5">3</text>
<text x="213.2" y="143">1</text>
<text x="267.8" y="143">24</text>
<text x="375.3" y="138.3">1</text>
<text x="42.5" y="145.4">1</text>
<text x="42.5" y="147.8">3</text>
<text x="56.5" y="145.4">2</text>
<text x="56.5" y="147.8">4</text>
<text x="213.2" y="147.8">2</text>
<text x="267.8" y="147.8">23</text>
<text x="42.5" y="150.2">5</text>
<text x="42.5" y="152.6">7</text>
<text x="42.5" y="155">9</text>
<text x="56.5" y="150.2">6</text>
<text x="56.5" y="152.6">8</text>
<text x="56.5" y="155">10</text>
<text x="213.2" y="152.6">3</text>
<text x="267.8" y="152.6">22</text>
<text x="41.3" y="157.4">11</text>
<text x="41.3" y="159.8">13</text>
<text x="56.5" y="157.4">12</text>
<text x="56.5" y="159.8">14</text>
<text x="213.2" y="157.4">4</text>
<text x="267.8" y="157.4">21</text>
<text x="41.3" y="162.1">15</text>
<text x="41.3" y="164.5">17</text>
<text x="41.3" y="166.9">19</text>
<text x="56.5" y="162.1">16</text>
<text x="56.5" y="164.5">18</text>
<text x="56.5" y="166.9">20</text>
<text x="213.2" y="162.1">5</text>
<text x="213.2" y="166.9">6</text>
<text x="267.8" y="162.1">20</text>
<text x="267.8" y="166.9">19</text>
<text x="41.3" y="169.3">21</text>
<text x="41.3" y="171.7">23</text>
<text x="56.5" y="169.3">22</text>
<text x="56.5" y="171.7">24</text>
<text x="213.2" y="171.7">7</text>
<text x="267.8" y="171.7">18</text>
<text x="41.3" y="174.1">25</text>
<text x="41.3" y="176.4">27</text>
<text x="41.3" y="178.9">29</text>
<text x="56.5" y="174.1">26</text>
<text x="56.5" y="176.4">28</text>
<text x="56.5" y="178.9">30</text>
<text x="213.2" y="176.4">8</text>
<text x="267.8" y="176.4">17</text>
<text x="41.3" y="181.2">31</text>
<text x="41.3" y="183.6">33</text>
<text x="56.5" y="181.2">32</text>
<text x="56.5" y="183.6">34</text>
<text x="213.2" y="181.2">9</text>
<text x="267.8" y="181.2">16</text>
<text x="41.3" y="186">35</text>
<text x="41.3" y="188.4">37</text>
<text x="56.5" y="186">36</text>
<text x="56.5" y="188.4">38</text>
<text x="212" y="186">10</text>
<text x="212" y="190.8">11</text>
<text x="267.8" y="186">15</text>
<text x="267.8" y="190.8">14</text>
<text x="212" y="195.6">12</text>
<text x="267.8" y="195.6">13</text>
<text x="267.8" y="200.3">25</text>
</g>
<g font-size="2.2" fill="#333">
<text x="196.8" y="30" transform="rotate(-90 196.8 30)">IN</text>
<text x="320.9" y="28.6" transform="rotate(-90 320.9 28.6)">OE</text>
<text x="206.3" y="32.4" transform="rotate(-90 206.3 32.4)">OUT</text>
<text x="306.7" y="34.7">A2</text>
<text x="311.4" y="31.5" transform="rotate(-90 311.4 31.5)">VCCA</text>
<text x="316.1" y="30.3" transform="rotate(-90 316.1 30.3)">GND</text>
<text x="320.9" y="34.7">B2</text>
<text x="196.8" y="46.9" transform="rotate(-90 196.8 46.9)">N/C</text>
<text x="201.5" y="46.9" transform="rotate(-90 201.5 46.9)">GND</text>
<text x="206.3" y="46.9" transform="rotate(-90 206.3 46.9)">N/C</text>
<text x="306.7" y="46.7">A1</text>
<text x="320.9" y="46.7">B1</text>
<text x="311.4" y="54" transform="rotate(-90 311.4 54)">DIR1</text>
<text x="316.1" y="54" transform="rotate(-90 316.1 54)">VCCB</text>
<text x="320.9" y="54" transform="rotate(-90 320.9 54)">DIR2</text>
<text x="248.1" y="143.6" transform="rotate(-90 248.1 143.6)">TDI</text>
<text x="217.2" y="149.4">BOOT0</text>
<text x="217.2" y="144.6">GPIO3_SCLK</text>
<text x="238.5" y="144.4" transform="rotate(-90 238.5 144.4)">TCK</text>
<text x="252.8" y="144.6" transform="rotate(-90 252.8 144.6)">TMS</text>
<text x="256.4" y="144.6">VIN/3.3V</text>
<text x="260.2" y="149.4">GND</text>
<text x="217.2" y="154.1">RESETN</text>
<text x="233.8" y="151.7" transform="rotate(-90 233.8 151.7)">TDO_SCK3</text>
<text x="243.3" y="153.9" transform="rotate(-90 243.3 153.9)">TRST_MISO3</text>
<text x="251.5" y="154.1">GPIO6_ADC0</text>
<text x="217.2" y="158.9">GPIO8_ADC2</text>
<text x="251.5" y="158.9">GPIO15_DAC</text>
<text x="217.2" y="163.7">GPIO10</text>
<text x="251.8" y="163.7">GPIO5_TXD3</text>
<text x="217.2" y="173.2">GPIO9_ADC3</text>
<text x="217.2" y="168.4">TXD1</text>
<text x="250.8" y="168.4">GPIO2_SPICS</text>
<text x="251.5" y="173.2">GPIO4_RXD3</text>
<text x="217.2" y="178">RXD1</text>
<text x="251.7" y="178">GPIO1_MOSI</text>
<text x="217.2" y="182.8">CTS1_DN</text>
<text x="251.7" y="182.8">GPIO0_MISO</text>
<text x="217.2" y="187.5">RTS1_DP</text>
<text x="257.2" y="187.5">GPIO13</text>
<text x="217.2" y="192.3">GPIO11_SCL</text>
<text x="217.2" y="197.1">GPIO12_SDA</text>
<text x="251.5" y="197.1">GPIO7_ADC1</text>
<text x="257.2" y="192.3">GPIO14</text>
<text x="260.1" y="203.7">GND</text>
<text x="162.1" y="278.5" transform="rotate(-90 162.1 278.5)">1</text>
<text x="164.5" y="278.5" transform="rotate(-90 164.5 278.5)">2</text>
<text x="166.9" y="278.5" transform="rotate(-90 166.9 278.5)">3</text>
<text x="169.3" y="278.5" transform="rotate(-90 169.3 278.5)">4</text>
<text x="171.7" y="278.5" transform="rotate(-90 171.7 278.5)">5</text>
<text x="174.1" y="278.5" transform="rotate(-90 174.1 278.5)">6</text>
<text x="176.5" y="278.5" transform="rotate(-90 176.5 278.5)">7</text>
<text x="178.8" y="278.5" transform="rotate(-90 178.8 278.5)">8</text>
<text x="181.2" y="278.5" transform="rotate(-90 181.2 278.5)">9</text>
<text x="183.6" y="279.7" transform="rotate(-90 183.6 279.7)">10</text>
<text x="186" y="279.7" transform="rotate(-90 186 279.7)">11</text>
<text x="188.4" y="279.7" transform="rotate(-90 188.4 279.7)">12</text>
<text x="190.8" y="279.7" transform="rotate(-90 190.8 279.7)">13</text>
<text x="193.2" y="279.7" transform="rotate(-90 193.2 279.7)">14</text>
</g>
<g font-size="2.1">
<text x="176.6" y="11.8">+3.3V</text>
<text x="288.9" y="19">C1</text>
<text x="288.9" y="21.3">100n</text>
<text x="324.7" y="21.3">U2</text>
<text x="209.1" y="28.5">U1</text>
<text x="229.2" y="26.1">2.5V</text>
<text x="353.8" y="28.5">(PC9)</text>
<text x="365.2" y="26.1">CN10</text>
<text x="382.4" y="28.5">PC8/GPIO6</text>
<text x="247.1" y="33.3">TP1</text>
<text x="341.8" y="30.6">PB8/I2C_SCL_10</text>
<text x="341.8" y="33">PB9/I2C_SDA_10</text>
<text x="350.2" y="35.6">AVDD</text>
<text x="382.4" y="30.9">(PC6)</text>
<text x="382.4" y="33">CN10_6/UART_RX</text>
<text x="382.4" y="35.6">(U5V)</text>
<text x="176.6" y="38.1">C2</text>
<text x="176.6" y="40.4">1uF</text>
<text x="193.4" y="38.1">STLQ50C25R</text>
<text x="310.3" y="40.4">ST2G3236</text>
<text x="346.6" y="40.4">PA5</text>
<text x="382.4" y="40.2">CN10_12/UART_RTS</text>
<text x="212.5" y="45.2">C4</text>
<text x="212.5" y="47.6">10u</text>
<text x="224.4" y="45.2">C5</text>
<text x="224.4" y="47.6">100n</text>
<text x="339.5" y="47.4">CN10_17/UART_TX</text>
<text x="346.6" y="42.8">PA6</text>
<text x="346.6" y="45.2">PA7</text>
<text x="382.4" y="47.6">(PB11)</text>
<text x="382.4" y="42.6">CN10_14/UART_CTS</text>
<text x="384.8" y="45">PB12/SPI_CS</text>
<text x="212.5" y="50">6.3V</text>
<text x="339.5" y="52.2">CN10_21/UART_TX</text>
<text x="346.6" y="50">PC7</text>
<text x="382.4" y="52.4">(PB2)</text>
<text x="155.4" y="57.9">+3.3V_mod</text>
<text x="346.6" y="57.1">PB10</text>
<text x="346.6" y="54.7">PA8</text>
<text x="346.6" y="59.5">PB4</text>
<text x="382.4" y="54.7">(PB1)</text>
<text x="384.8" y="56.9">PB15/SPI_MOSI</text>
<text x="384.8" y="59.3">PB14/SPI_MISO</text>
<text x="149.2" y="65.5">C3</text>
<text x="346.6" y="61.9">PB5</text>
<text x="346.6" y="64.3">PB3</text>
<text x="382.4" y="64.3">(AGND)</text>
<text x="384.8" y="61.7">PB13/SPI_CLK</text>
<text x="339.5" y="66.5">CN10_33/UART_RX</text>
<text x="339.5" y="68.8">USART_RX (PA3)</text>
<text x="339.5" y="71.2">USART_TX (PA2)</text>
<text x="382.4" y="66.5">CN10_34/UART_TX</text>
<text x="382.4" y="69">(PF5)</text>
<text x="382.4" y="71.5">(PF4)</text>
<text x="114.5" y="77.4">+3.3V_mod</text>
<text x="149.2" y="75.3">100n</text>
<text x="164.9" y="77.4">R1</text>
<text x="311.5" y="76.2">R2</text>
<text x="321.1" y="76.2">0 ohm</text>
<text x="329.9" y="76">CN10_14/UART_CTS</text>
<text x="365.2" y="77.4">CON38A</text>
<text x="68" y="81">+3.3V</text>
<text x="103.8" y="81">JP1</text>
<text x="164.9" y="80.3">4.7K</text>
<text x="173" y="83.4">JP2</text>
<text x="285.3" y="80.7">15 RES. size 0805</text>
<text x="310.3" y="82.2">R37</text>
<text x="321.1" y="82.2">N.M.</text>
<text x="329.9" y="82">USART_RX (PA3)</text>
<text x="34.6" y="85.8">CN6</text>
<text x="105" y="88.2">R3</text>
<text x="310.3" y="85.8">R33</text>
<text x="310.3" y="89.4">R34</text>
<text x="321.1" y="85.8">N.M.</text>
<text x="321.1" y="89.4">N.M.</text>
<text x="329.9" y="85.6">CN10_6/UART_RX</text>
<text x="329.9" y="89.2">CN7_21/UART_RX</text>
<text x="368.8" y="85.8">CN5</text>
<text x="383.6" y="88">PB8/I2C_SCL_10</text>
<text x="53.2" y="92.9">RESET</text>
<text x="82.3" y="95.3">C6</text>
<text x="103.8" y="94.1">0 Ohm</text>
<text x="311.5" y="93">R4</text>
<text x="321.1" y="93">0 ohm</text>
<text x="329.9" y="92.7">CN10_33/UART_RX</text>
<text x="383.6" y="90.3">PB9/I2C_SDA_10</text>
<text x="383.6" y="92.9">AVDD</text>
<text x="56.5" y="97.7">+5V</text>
<text x="80" y="100.1">100n</text>
<text x="91.9" y="100.1">R5</text>
<text x="211.3" y="101.3">J1</text>
<text x="236.8" y="99.7">+3.3V_mod</text>
<text x="311.5" y="97.7">R6</text>
<text x="321.1" y="97.7">0 ohm</text>
<text x="329.9" y="97.5">CN10_12/UART_RTS</text>
<text x="393.2" y="97.7">PA5</text>
<text x="393.2" y="100.1">PA6</text>
<text x="49.3" y="102.5">GND</text>
<text x="56.5" y="104.9">VIN</text>
<text x="91.9" y="102.5">470 Ohm</text>
<text x="135.1" y="102">+3.3V_mod</text>
<text x="311.5" y="106.1">R9</text>
<text x="311.5" y="102.5">R8</text>
<text x="321.1" y="106.1">N.M.</text>
<text x="321.1" y="102.5">0 ohm</text>
<text x="329.9" y="102.3">CN10_21/UART_TX</text>
<text x="329.9" y="105.9">CN10_17/UART_TX</text>
<text x="383.6" y="104.6">CN10_17/UART_TX</text>
<text x="393.2" y="102.5">PA7</text>
<text x="393.2" y="107.3">PC7</text>
<text x="34.6" y="109.7">CON8</text>
<text x="94.3" y="112.1">LED1</text>
<text x="133.7" y="112.1">R7</text>
<text x="223.7" y="112.1">JTDI</text>
<text x="223.7" y="109.6">NRST</text>
<text x="310.3" y="113.2">R36</text>
<text x="310.3" y="109.7">R35</text>
<text x="321.1" y="113.2">N.M.</text>
<text x="321.1" y="109.7">N.M.</text>
<text x="329.9" y="109.4">CN10_34/UART_TX</text>
<text x="329.9" y="113">USART_TX (PA2)</text>
<text x="383.6" y="109.4">CN10_21/UART_TX</text>
<text x="34.6" y="114.5">CN8</text>
<text x="47" y="116.6">USART_CTS (PA0)</text>
<text x="47" y="119">USART_RTS (PA1)</text>
<text x="94.3" y="115.9">GREEN</text>
<text x="133.7" y="114.5">N.M.</text>
<text x="152.8" y="116.1">SW1</text>
<text x="223.7" y="119.2">JTDO</text>
<text x="223.7" y="116.8">JTCK</text>
<text x="223.7" y="114.4">JTMS</text>
<text x="284.1" y="114.5">R38</text>
<text x="284.1" y="116.8">N.M.</text>
<text x="297.2" y="114.5">R39</text>
<text x="297.2" y="116.8">N.M.</text>
<text x="368.8" y="114.5">CON10</text>
<text x="368.8" y="119.2">CN9</text>
<text x="47" y="121.6">PA4/GPIO13</text>
<text x="56.3" y="124">PB0</text>
<text x="145.6" y="124">SW PUSHBUTTON</text>
<text x="223.7" y="121.6">JNTRST</text>
<text x="309.6" y="121.4">USART_CTS (PA0)</text>
<text x="309.6" y="125">USART_RTS (PA1)</text>
<text x="395.3" y="124">PB10</text>
<text x="396.5" y="121.6">PA8</text>
<text x="51.3" y="126.4">PC1/PB9</text>
<text x="51.3" y="128.7">PC0/PB8</text>
<text x="133.7" y="126.4">C7</text>
<text x="133.7" y="128.8">100n</text>
<text x="211.3" y="127.8">CON8</text>
<text x="324.7" y="130.6">(TO</text>
<text x="331" y="130.6">ARDUINO UNO R3 CONNECTORS)</text>
<text x="396.5" y="126.4">PB4</text>
<text x="396.5" y="128.7">PB5</text>
<text x="396.5" y="131.1">PB3</text>
<text x="34.6" y="133.6">CON6</text>
<text x="114.5" y="135.2">R13</text>
<text x="217.2" y="137.1">WF1</text>
<text x="381.2" y="133.3">CN10_33/UART_RX</text>
<text x="381.2" y="135.7">USART_RX (PA3)</text>
<text x="47.7" y="143.1">CN7</text>
<text x="98.3" y="138.3">RESET</text>
<text x="114.5" y="143.1">4.7K</text>
<text x="308" y="143.1">+3.3V_mod</text>
<text x="368.8" y="143.1">CON8</text>
<text x="381.2" y="138.1">USART_TX (PA2)</text>
<text x="20.7" y="147.7">PC12/WIFI_RST</text>
<text x="25.5" y="145.5">(PC10)</text>
<text x="62.5" y="145.5">(PC11)</text>
<text x="62.5" y="147.9">PD2/GPIO10</text>
<text x="25.5" y="150.2">(VDD)</text>
<text x="25.5" y="152.6">(BOOT0)</text>
<text x="25.5" y="155">(PF6)</text>
<text x="62.5" y="150.2">(E5V)</text>
<text x="77.5" y="155">+3.3V</text>
<text x="117" y="152.7">JP3</text>
<text x="132.9" y="152.6">NRST</text>
<text x="313.9" y="153.8">C8</text>
<text x="25.5" y="159.8">(PA13)</text>
<text x="25.5" y="157.4">(PF7)</text>
<text x="64.9" y="159.8">RESET</text>
<text x="91.9" y="160.7">(same function of R= 0 OHM)</text>
<text x="124.7" y="156.2" transform="rotate(90 124.7 156.2)">1</text>
<text x="312.7" y="156.3">100n</text>
<text x="328.2" y="159.8">R14</text>
<text x="361.7" y="161">2.5V</text>
<text x="20.7" y="162.2">PA14/GPIO13</text>
<text x="25.5" y="164.5">(PA15)</text>
<text x="64.9" y="164.5">+5V</text>
<text x="117" y="164.6">R17</text>
<text x="117" y="167">4.7K</text>
<text x="328.2" y="162.2">220K</text>
<text x="341.4" y="167">R15</text>
<text x="354.5" y="164.6">C9</text>
<text x="20.7" y="169.1">CN7_21/UART_RX</text>
<text x="64.9" y="171.7">VIN</text>
<text x="98.3" y="171.5">PC12/WIFI_RST</text>
<text x="340.2" y="171.7">100 OHM</text>
<text x="378.4" y="172.9">R20</text>
<text x="25.5" y="174.1">(PC14)</text>
<text x="25.5" y="176.5">(PC15)</text>
<text x="25.5" y="178.9">(PF0)</text>
<text x="62.5" y="176.3">USART_CTS (PA0)</text>
<text x="62.5" y="178.7">USART_RTS (PA1)</text>
<text x="156.3" y="176.5">270 Ohm</text>
<text x="157.6" y="174.2">R18</text>
<text x="304.8" y="177.7">PC8/GPIO6</text>
<text x="321.1" y="176.5">R16</text>
<text x="330.7" y="177.4">1</text>
<text x="354.5" y="174.4">100n</text>
<text x="378.4" y="177.7">N.M.</text>
<text x="386" y="174.1">PA4/GPIO13</text>
<text x="25.5" y="181.3">(PF1)</text>
<text x="25.5" y="183.7">(VBAT)</text>
<text x="62.5" y="181.3">PA4/GPIO13</text>
<text x="67.3" y="183.7">PB0</text>
<text x="120.5" y="182.5">R19</text>
<text x="321.1" y="181.3">4.7K</text>
<text x="333" y="182.5">JP4</text>
<text x="378.4" y="184.9">R21</text>
<text x="25.5" y="186.1">(PC2)</text>
<text x="25.5" y="188.4">(PC3)</text>
<text x="62.5" y="186.1">PC1/PB9</text>
<text x="62.5" y="188.4">PC0/PB8</text>
<text x="120.5" y="187.3">0 ohm</text>
<text x="156.3" y="186.1">LED2</text>
<text x="156.3" y="188.5">BLUE</text>
<text x="377.2" y="189.7">0 ohm</text>
<text x="386" y="186.1">PA14/GPIO13</text>
<text x="45.3" y="194.4">CON38A</text>
<text x="312" y="195.6">GPIO07</text>
<text x="327.1" y="197.5">TP2</text>
<text x="354.5" y="196.8">R22</text>
<text x="374.8" y="196.8">R23</text>
<text x="308" y="200.9">SW2</text>
<text x="335.4" y="202.8">R24</text>
<text x="341.4" y="199.2">2.5V</text>
<text x="352.1" y="199.2">270 Ohm</text>
<text x="373.6" y="199.2">270 Ohm</text>
<text x="235.2" y="209.7">ANTENNA</text>
<text x="300.8" y="207.6">SW PUSHBUTTON</text>
<text x="335.4" y="207.6">10K</text>
<text x="354.5" y="207.6">LED3</text>
<text x="354.5" y="210">RED</text>
<text x="373.6" y="207.6">LED4</text>
<text x="373.6" y="210">YELLOW</text>
<text x="315.1" y="215.9">100n</text>
<text x="317.5" y="213.5">C12</text>
<text x="80" y="219.2">I2 C BUS connections</text>
<text x="115.8" y="218.3">R26</text>
<text x="121.7" y="218.3">N.M.</text>
<text x="130.5" y="219.3">PB8/I2C_SCL_10</text>
<text x="233.9" y="219.5">SPWF01SA.11</text>
<text x="233.4" y="222">Wi-Fi MODULE</text>
<text x="353.3" y="233.8">R29</text>
<text x="118.1" y="238.6">R28</text>
<text x="125.8" y="239.6">PB9/I2C_SDA_10</text>
<text x="341.4" y="238.6">R30</text>
<text x="353.3" y="238.6">N.M.</text>
<text x="365.7" y="234.8">PB13/SPI_CLK</text>
<text x="118.1" y="243.4">N.M.</text>
<text x="331.8" y="245.8">R31</text>
<text x="341.4" y="244.6">N.M.</text>
<text x="365.7" y="240.7">PB12/SPI_CS</text>
<text x="187.4" y="251.8">2.5V</text>
<text x="323.5" y="251.8">R32</text>
<text x="331.8" y="250.5">N.M.</text>
<text x="365.7" y="246.7">PB15/SPI_MOSI</text>
<text x="199.5" y="255.6">100n</text>
<text x="200.3" y="252.7">C10</text>
<text x="323.5" y="256.5">N.M.</text>
<text x="365.7" y="252.7">PB14/SPI_MISO</text>
<text x="187.4" y="263.7">+3.3V</text>
<text x="200.5" y="267.3">100n</text>
<text x="200.7" y="264.6">C11</text>
<text x="160.6" y="270.8" transform="rotate(-90 160.6 270.8)">GPIO15</text>
<text x="163.1" y="270.8" transform="rotate(-90 163.1 270.8)">GPIO12</text>
<text x="165.4" y="270.8" transform="rotate(-90 165.4 270.8)">GPIO11</text>
<text x="167.8" y="270.8" transform="rotate(-90 167.8 270.8)">GPIO9</text>
<text x="170.2" y="270.8" transform="rotate(-90 170.2 270.8)">GPIO8</text>
<text x="172.6" y="270.8" transform="rotate(-90 172.6 270.8)">GPIO5</text>
<text x="175" y="270.8" transform="rotate(-90 175 270.8)">GPIO4</text>
<text x="177.4" y="270.8" transform="rotate(-90 177.4 270.8)">GPIO3</text>
<text x="179.7" y="270.8" transform="rotate(-90 179.7 270.8)">GPIO2</text>
<text x="182.1" y="270.8" transform="rotate(-90 182.1 270.8)">GPIO1</text>
<text x="184.5" y="270.8" transform="rotate(-90 184.5 270.8)">GPIO0</text>
<text x="154" y="279.2">J2</text>
<text x="144.4" y="282.8">CON14 (2x7)</text>
<text x="269.2" y="284.2">(The signals between brackets are present at the connectors pin but not connected on the electronic board)</text>
</g>
</svg>
